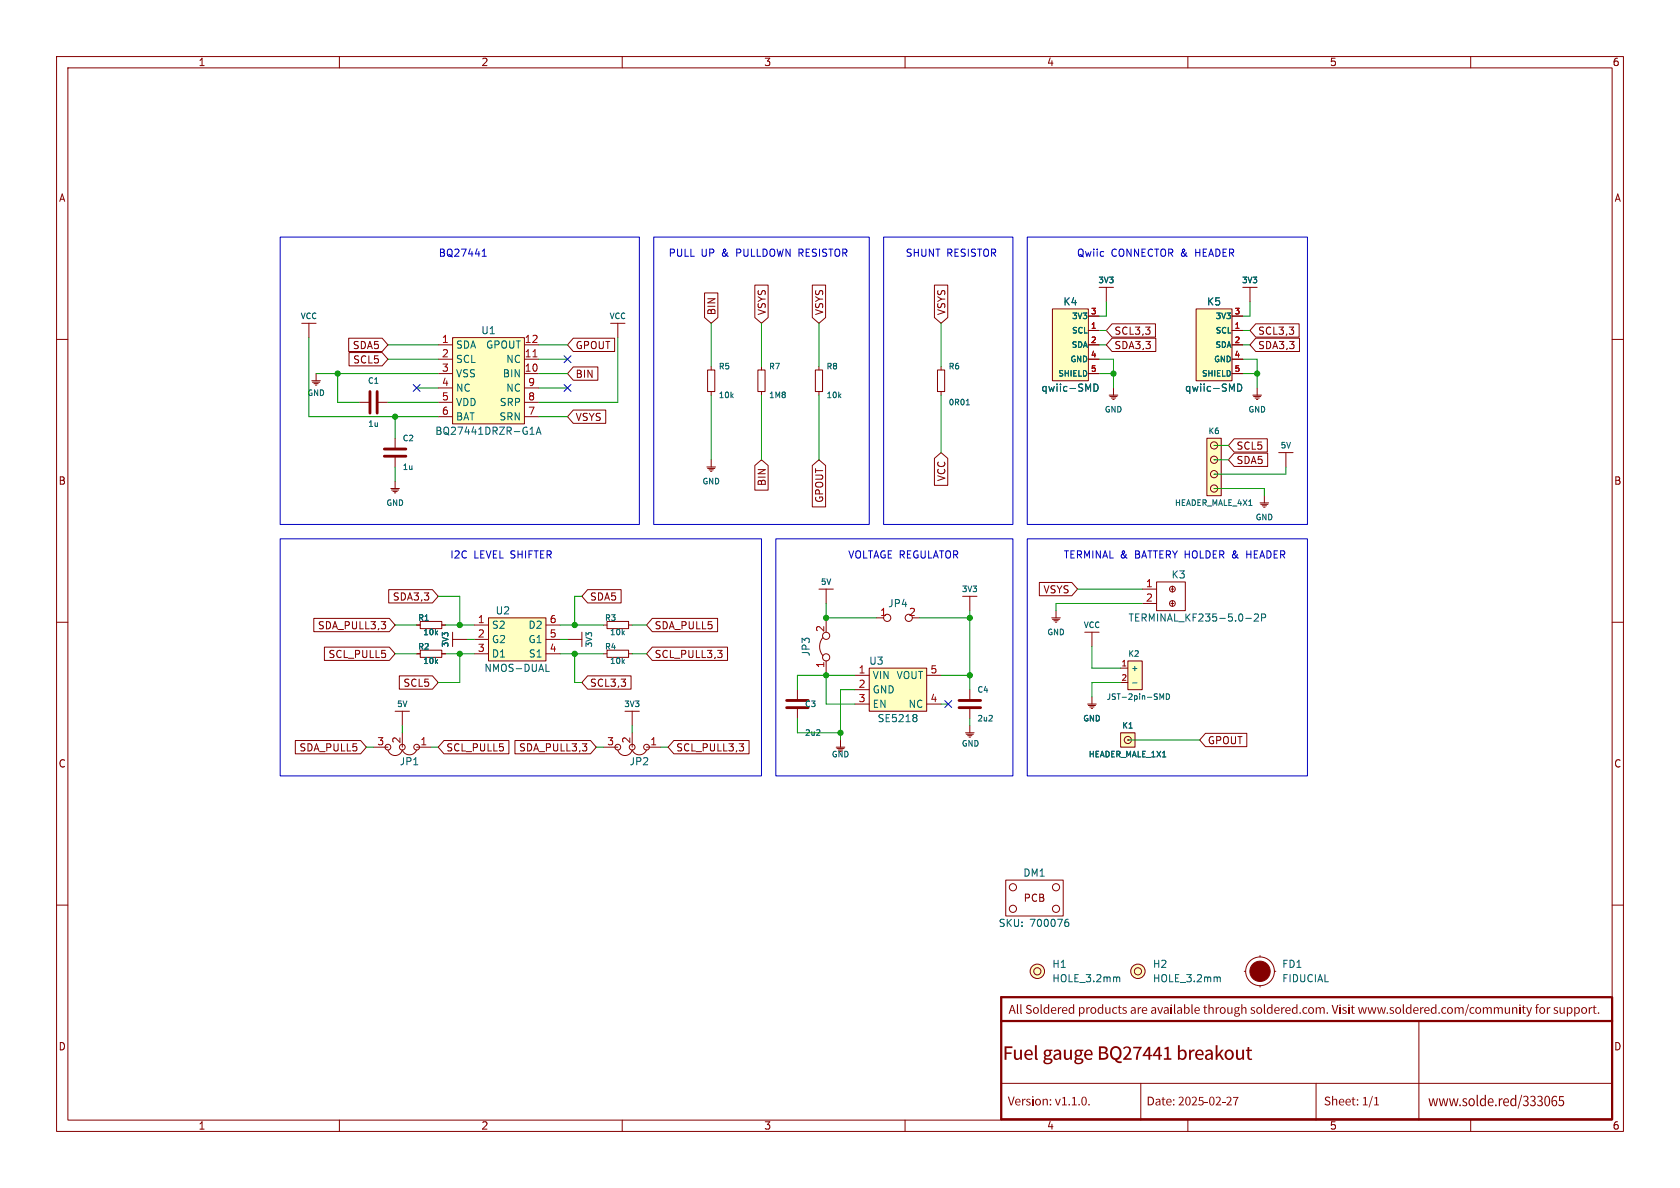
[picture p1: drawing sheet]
<svg xmlns="http://www.w3.org/2000/svg" width="297mm" height="210mm" viewBox="0 0 297 210" stroke-linecap="round" stroke-linejoin="round" font-family="sans-serif">
<g fill="none" stroke="#840000" stroke-width=".18">
<path d="M10 10h277v190h-277zM12 12h273v186h-273zM60 10v2M110 10v2M160 10v2M210 10v2M260 10v2M10 60h2M107.9 57.2h2.6M109.2 57.2v2.5M285 60h2M125.1 65.4h1.3v3.8h-1.3z"/>
<path d="M125.7 64.8v.6M125.7 69.2v.7M134 65.4h1.3v3.8h-1.3zM134.6 64.8v.6M134.6 69.2v.7M144.1 65.4h1.3v3.8h-1.3zM144.8 64.8v.6M144.8 69.2v.7M125 82.6h1.5M125.1 82.8h1.3M125.3 83.1h.8M125.6 83.3h.3"/>
<path d="M125.7 81.3v1.3M10 110h2M73.7 115.6h.6M74.3 114.9h3.8v1.3h-3.8zM78.1 115.6h.6M106.7 115.6h.6M106.7 110.5h.6M107.3 109.9h3.8v1.2h-3.8zM107.3 114.9h3.8v1.3h-3.8zM111.1 115.6h.7M111.1 110.5h.7M144.8 104.1h2.5"/>
<path d="M146 104.1v2.6M154.9 109.2h1.3M161.3 109.2h1.3M170.2 105.4h2.5M171.4 105.4v2.6M185.9 109.2h1.6M186.1 109.5h1.2M186.3 109.7h.8M186.6 110h.2M186.7 108v1.2M201.9 106.7h2.6M201.9 104.1h2.6"/>
<path d="M204.5 102.9h5v5.1h-5zM207 106.7h.5M207 104.1h.5M207.3 103.6v1M207.3 106.2v1M285 110h2M66 132.1h2.6M68.6 132.6a1.32 1.32 0 0 0 1.2 1 1.32 1.32 0 0 0 1.3-1 1.38 1.38 0 0 0 1.3 .8 1.38 1.38 0 0 0 1.3-.8M69.8 125.7h2.6M71.1 125.7v2.6M71.1 129.5v2.6M73.7 132.1h2.5"/>
<path d="M110.5 125.7h2.5M111.8 125.7v2.6M192.3 124.5h1.5M192.4 124.7h1.3M192.7 125h.7M192.9 125.2h.3M193 123.2v1.3M10 160h2M177.8 155.6h10.2v6.3h-10.2zM285 160h2M220 171.7h.2M222.8 168.9v.3"/>
<path d="M222.8 174.2v.3M225.3 171.7h.3M60 198v2M110 198v2M160 198v2M177 191.5h108M201.7 191.5v6.5M210 198v2M232.7 191.5v6.5M250.8 180.5v17.5M260 198v2"/>
<circle cx="156.8" cy="109.2" r=".63"/>
<circle cx="160.7" cy="109.2" r=".63"/>
<circle cx="207.3" cy="106.7" r=".51"/>
<circle cx="207.3" cy="104.1" r=".51"/>
<circle cx="68.6" cy="132.1" r=".51"/>
<circle cx="71.1" cy="132.1" r=".51"/>
<circle cx="73.7" cy="132.1" r=".51"/>
<circle cx="179.1" cy="156.8" r=".63"/>
<circle cx="186.7" cy="156.8" r=".63"/>
<circle cx="179.1" cy="160.7" r=".63"/>
<circle cx="183.4" cy="171.7" r=".63"/>
<circle cx="183.4" cy="171.7" r="1.27"/>
<circle cx="186.7" cy="160.7" r=".63"/>
<circle cx="201.2" cy="171.7" r=".63"/>
<circle cx="201.2" cy="171.7" r="1.27"/>
<circle cx="222.8" cy="171.7" r="2.54"/>
</g>
<path d="M284.8 176.3h-107.8v21.6h107.9M285 176.3v21.6M177 180.5h108" fill="none" stroke="#840000" stroke-width=".4"/>
<g fill="#ffffc2" stroke="#ffffc2" stroke-width=".18">
<circle cx="201.2" cy="171.7" r="1.27"/>
<circle cx="183.4" cy="171.7" r="1.27"/>
</g>
<path d="M220.2 109.3h1M221.8 108.7l.4-.2 .3 .4-.8 .9h.8M223 109.2l.6-.1 .2-.1-.1-.3-.7-.2v1.3M188.5 163h.3l.2 .2-.1 .5-.4 .1M188.8 162.5l-.3 .1M197.6 172.7l.4 .2v.7M215.4 172.7l.3 .2v.7" fill="none" stroke="#006464" stroke-width=".18"/>
<circle cx="222.8" cy="171.7" r="1.8" fill="#840000" stroke="#840000" stroke-width=".18"/>
<path d="M153.7 118.1h10.1v7.6h-10.1z" fill="#ffffc2"/>
<path d="M151.1 119.4h2.6M153.7 118.1h10.1v7.6h-10.1zM163.8 119.4h2.6M141 121.9v1.9M141 125.1v1.9M147.8 132.1h1.6M148 132.3h1.2M148.6 130.8v1.3M151.1 121.9h2.6M151.1 124.5h2.6M163.8 124.5h2.6" fill="none" stroke="#840000" stroke-width=".18"/>
<path d="M144.3 130h.6M144.9 129.1v.3M161.9 126.3l.2 .3-.2 .3 .2 .2v.2l-.2 .3" fill="none" stroke="#006464" stroke-width=".18"/>
<path d="M139.1 125.1h3.8M139.1 123.8h3.8" fill="none" stroke="#840000" stroke-width=".5"/>
<path d="M213.4 77.5h2.5v10.1h-2.5z" fill="#ffffc2"/>
<g fill="none" stroke="#840000" stroke-width=".18">
<path d="M213.4 77.5h2.5v10.1h-2.5zM214.6 78.7h.1M221.5 69.9h1.5M221.6 70.1h1.3M221.9 70.4h.7M222.1 70.6h.3M222.2 68.6v1.3M214.6 86.4h.1M214.6 83.8h.1M214.6 81.3h.1M226.1 80h2.5M227.3 80v2.6"/>
<circle cx="214.6" cy="78.7" r=".63"/>
<circle cx="214.6" cy="86.4" r=".63"/>
<circle cx="214.6" cy="81.3" r=".63"/>
<circle cx="214.6" cy="83.8" r=".63"/>
</g>
<path d="M186.1 54.6h6.3v12.7h-6.3z" fill="#ffffc2"/>
<g fill="none" stroke="#840000" stroke-width=".18">
<path d="M186.1 54.6h6.3v12.7h-6.3zM192.4 58.4h1.9M192.4 55.9h1.9M219.7 50.8h2.5M221 50.8v2.5M192.4 61h1.9M192.4 63.5h1.9M192.4 66h1.9M196.1 69.9h1.5M196.2 70.1h1.3M196.5 70.4h.7M196.7 70.6h.3"/>
<path d="M196.8 68.6v1.3M222.8 88.9h1.5M222.9 89.2h1.3M223.1 89.4h.8M223.4 89.7h.2M223.5 87.6v1.3M100.3 113h2.6M102.9 111.8v2.5M145.5 112.7a2.55 2.55 0 0 0 0 3.2M146 109.2v2.6M146 116.8v2.6"/>
<circle cx="146" cy="116.2" r=".63"/>
<circle cx="146" cy="112.4" r=".63"/>
</g>
<path d="M193.4 67.9a.64 .64 0 0 1 .7 .6 .64 .64 0 0 1-.7 .7z" fill="none" stroke="#006464" stroke-width=".18"/>
<path d="M211.5 54.6h6.3v12.7h-6.3z" fill="#ffffc2"/>
<g fill="none" stroke="#840000" stroke-width=".18">
<path d="M194.3 50.8h2.5M195.6 50.8v2.5M211.5 54.6h6.3v12.7h-6.3zM217.8 58.4h1.9M217.8 55.9h1.9M217.8 61h1.9M217.8 63.5h1.9M217.8 66h1.9M170.7 129.5h1.5M170.8 129.8h1.3M171.1 130h.7M171.3 130.3h.3"/>
<path d="M171.4 121.9v1.9M171.4 125.1v1.9M171.4 128.3v1.2"/>
</g>
<path d="M218.8 67.9a.64 .64 0 0 1 .7 .6 .64 .64 0 0 1-.7 .7zM174.8 127.5h.6M175.4 126.5v.4" fill="none" stroke="#006464" stroke-width=".18"/>
<path d="M169.5 125.1h3.9M169.5 123.8h3.9" fill="none" stroke="#840000" stroke-width=".5"/>
<path d="M80 59.7h12.7v15.2h-12.7z" fill="#ffffc2"/>
<g fill="none" stroke="#840000" stroke-width=".18">
<path d="M80 59.7h12.7v15.2h-12.7zM55.1 67.3h1.5M55.2 67.6h1.3M55.5 67.8h.8M55.8 68.1h.2M55.9 66v1.3M63.5 71.1h1.9M66.7 71.1h1.9M69.8 77.5v1.9M77.5 61h2.5M77.5 66h2.5M77.5 63.5h2.5"/>
<path d="M77.5 68.6h2.5M77.5 71.1h2.5M77.5 73.7h2.5M92.7 61h2.5M92.7 66h2.5M92.7 63.5h2.5M92.7 68.6h2.5M92.7 71.1h2.5M92.7 73.7h2.5M69.1 86.4h1.5M69.2 86.6h1.3M69.5 86.9h.7"/>
<path d="M69.7 87.1h.3M69.8 80.7v1.9M69.8 85.1v1.3M106.7 132.1h2.5M109.2 132.6a1.32 1.32 0 0 0 1.3 1 1.32 1.32 0 0 0 1.3-1 1.38 1.38 0 0 0 1.2 .8 1.38 1.38 0 0 0 1.3-.8M111.8 129.5v2.6M114.3 132.1h2.5"/>
<circle cx="109.2" cy="132.1" r=".51"/>
<circle cx="111.8" cy="132.1" r=".51"/>
<circle cx="114.3" cy="132.1" r=".51"/>
</g>
<path d="M94.2 63.1h.7" fill="none" stroke="#a90000" stroke-width=".18"/>
<path d="M93.7 76.8h.7M93.9 75.7l.2-.2v1.3M94.8 76.8l.4-1.3 .4 1.3M94.9 76.4h.6" fill="none" stroke="#006464" stroke-width=".18"/>
<path d="M65.4 69.2v3.8M66.7 69.2v3.8M67.9 79.4h3.9M67.9 80.6h3.9" fill="none" stroke="#840000" stroke-width=".5"/>
<path d="M199.4 116.8h2.5v5.1h-2.5z" fill="#ffffc2"/>
<path d="M53.3 57.2h2.6M54.6 57.2v2.5M165.7 65.4h1.3v3.8h-1.3zM166.4 64.8v.6M166.4 69.2v.7M198.1 118.1h1.3M199.4 116.8h2.5v5.1h-2.5zM198.1 120.7h1.3" fill="none" stroke="#840000" stroke-width=".18"/>
<path d="M170.8 71.6h.6M200.2 120.7h.8M205 122.6l.4 .8 .3-.8v1M206.2 122.6a.51 .51 0 0 1 .6 .5 .51 .51 0 0 1-.6 .5z" fill="none" stroke="#006464" stroke-width=".18"/>
<path d="M198.1 129.5h2.6v2.6h-2.6z" fill="#ffffc2"/>
<g fill="none" stroke="#840000" stroke-width=".18">
<path d="M73.7 110.5h.6M74.3 109.9h3.8v1.2h-3.8zM78.1 110.5h.6M80 111.8v2.5M80 113h2.5M198.1 129.5h2.6v2.6h-2.6zM199.4 130.8h.1"/>
<circle cx="199.4" cy="130.8" r=".63"/>
</g>
<path d="M86.4 109.2h10.1v7.6h-10.1z" fill="#ffffc2"/>
<g fill="none" stroke="#840000" stroke-width=".18">
<path d="M61.6 59.8h6l1 1.2-1 1.1h-6zM101.3 59.8h7.4v2.3h-7.4l-1-1.1zM124.6 51.8h2.3v4.3l-1.2 1.1-1.1-1.1zM133.4 50.4h2.4v5.7l-1.2 1.1-1.2-1.1zM143.6 50.4h2.4v5.7l-1.2 1.1-1.2-1.1zM165.2 50.4h2.3v5.7l-1.1 1.1-1.2-1.1zM192.4 58.4h1.9M192.4 55.9h1.9M196.6 57.2h7.7v2.4h-7.7l-1-1.2zM196.6 59.8h7.7v2.3h-7.7l-1-1.1zM217.8 58.4h1.9M217.8 55.9h1.9"/>
<path d="M222 57.2h7.7v2.4h-7.7l-1-1.2zM222 59.8h7.7v2.3h-7.7l-1-1.1zM61.7 62.3h5.9l1 1.2-1 1.2h-5.9zM101.3 64.9h4.4v2.3h-4.4l-1-1.2zM101.3 72.5h5.8v2.3h-5.8l-1-1.1zM192.4 61h1.9M192.4 63.5h1.9M192.4 66h1.9M217.8 61h1.9M217.8 63.5h1.9M217.8 66h1.9M218.2 77.6h5.8v2.3h-5.8l-1-1.2z"/>
<path d="M133.4 82.3l1.2-1 1.2 1v4.3h-2.4zM143.6 82.3l1.2-1 1.2 1v7.3h-2.4zM165.2 81l1.2-1 1.1 1v4.8h-2.3zM218.2 80.1h5.9v2.4h-5.9l-1-1.2zM55.5 109.3h13.3l1 1.2-1 1.2h-13.3zM57.3 114.4h11.5l1 1.2-1 1.1h-11.5zM67.4 109.9h.8l-.4 .5M68.1 110.5v.5M68.7 104.2h7.8l1 1.2-1 1.2h-7.8zM70.6 119.5h5.9l1 1.2-1 1.1h-5.9zM73.7 110.5h.6M73.7 115.6h.6"/>
<path d="M78.1 110.5h.6M78.1 115.6h.6M83.8 110.5h2.6M83.8 113h2.6M83.8 115.6h2.6M86.4 109.2h10.1v7.6h-10.1zM96.5 110.5h2.6M96.5 113h2.6M96.5 115.6h2.6M103.9 119.5h7.7v2.3h-7.7l-1-1.1zM103.9 104.2h5.9v2.4h-5.9l-1-1.2zM115.3 114.4h13.3v2.3h-13.3l-1-1.1z"/>
<path d="M115.3 109.3h11.6v2.4h-11.6l-1-1.2zM126.9 115h.7l-.4 .5M127.4 115.5l.2 .2v.3l-.2 .2M183.7 103h5.8l1 1.1-1 1.2h-5.8zM191.8 111.8h2.5M193 111.8v2.5M52.2 130.9h11.6l1 1.2-1 1.2h-11.6zM78.5 130.9h11.5v2.4h-11.5l-1-1.2zM91 130.9h13.4l1 1.2-1 1.2h-13.4zM102.9 131.5h.8l-.4 .5M103.7 132.1v.5M119.1 130.9h13.3v2.4h-13.3l-1-1.2z"/>
<path d="M130.7 131.5h.8l-.5 .5M131.2 132l.3 .2v.3l-.3 .3M199.4 130.8h.1M213.1 129.6h7.3v2.4h-7.3l-1-1.2z"/>
</g>
<path d="M193.4 67.9a.64 .64 0 0 1 .7 .6 .64 .64 0 0 1-.7 .7zM218.8 67.9a.64 .64 0 0 1 .7 .6 .64 .64 0 0 1-.7 .7zM96.5 118.7h.6" fill="none" stroke="#006464" stroke-width=".18"/>
<path d="M49.5 41.9h63.5v50.8h-63.5zM85.3 45.3h.7M85.3 44.4l.3-.4v1.3M115.6 41.9h38.1v50.8h-38.1zM156.2 41.9h22.9v50.8h-22.9zM181.6 41.9h49.5v50.8h-49.5zM49.5 95.3h85.1v41.9h-85.1zM137.2 95.3h41.9v41.9h-41.9zM181.6 95.3h49.5v41.9h-49.5zM220.4 97.4v1.2M220.4 98h.7" fill="none" stroke="#0000c2" stroke-width=".18"/>
<g fill="none" stroke="#009600" stroke-width=".18">
<path d="M54.6 59.7v14h22.9M109.2 59.7v11.4h-14M125.7 57.2v7.6M134.6 57.2v7.6M144.8 57.2v7.6M166.4 57.2v7.6M194.3 58.4h1.3M195.6 53.3v2.6h-1.3M219.7 58.4h1.3M221 53.3v2.6h-1.3M55.9 66h21.6M59.7 66v5.1h3.8"/>
<path d="M68.6 71.1h8.9M68.6 61h8.9M68.6 63.5h8.9M69.8 73.7v3.8M73.7 68.6h3.8M95.2 61h5.1M95.2 68.6h5.1M95.2 73.7h5.1M95.2 63.5h5.1M95.2 66h5.1M125.7 69.9v11.4M134.6 69.9v11.4"/>
<path d="M144.8 69.9v11.4M166.4 69.9v10.1M194.3 61h1.3M194.3 63.5h2.5v5.1M194.3 66h2.5M214.6 78.7h2.6M219.7 61h1.3M219.7 63.5h2.5v5.1M219.7 66h2.5M69.8 82.6v2.5M214.6 86.4h8.9v1.2M214.6 81.3h2.6"/>
<path d="M227.3 82.6v1.2h-12.7M69.8 115.6h3.9M69.8 110.5h3.9M77.5 105.4h3.8v5.1M78.7 115.6h5.1M78.7 110.5h5.1M81.3 115.6v5.1h-3.8M82.5 113h1.3M99.1 115.6h7.6M99.1 110.5h7.6M99.1 113h1.2M101.6 115.6v5.1h1.3"/>
<path d="M102.9 105.4h-1.3v5.1M111.8 115.6h2.5M111.8 110.5h2.5M146 106.7v2.5h8.9M146 119.4v5.1h5.1M151.1 119.4h-10.1v2.5M162.6 109.2h8.8M166.4 119.4h5M171.4 108v13.9M190.5 104.1h11.4M193 114.3v3.8h5.1M201.9 106.7h-15.2v1.3"/>
<path d="M64.8 132.1h1.2M71.1 128.3v1.2M76.2 132.1h1.3M105.4 132.1h1.3M111.8 128.3v1.2M116.8 132.1h1.3M141 127v2.5h7.6M151.1 121.9h-2.5v8.9M166.4 124.5h1.2M171.4 127v1.3M198.1 120.7h-5.1v2.5M199.4 130.8h12.7"/>
</g>
<path d="M73.1 68l1.2 1.2M74.3 68l-1.2 1.2M99.7 62.9l1.2 1.2M99.7 68l1.2 1.2M100.9 62.9l-1.2 1.2M100.9 68l-1.2 1.2M167 123.9l1.2 1.2M168.2 123.9l-1.2 1.2" fill="none" stroke="#000084" stroke-width=".18"/>
<g fill="#009600" stroke="#009600" stroke-width=".18">
<circle cx="196.8" cy="66" r=".46"/>
<circle cx="101.6" cy="110.5" r=".46"/>
<circle cx="101.6" cy="115.6" r=".46"/>
<circle cx="146" cy="119.4" r=".46"/>
<circle cx="146" cy="109.2" r=".46"/>
<circle cx="148.6" cy="129.5" r=".46"/>
<circle cx="81.3" cy="110.5" r=".46"/>
<circle cx="81.3" cy="115.6" r=".46"/>
<circle cx="171.4" cy="109.2" r=".46"/>
<circle cx="171.4" cy="119.4" r=".46"/>
<circle cx="59.7" cy="66" r=".46"/>
<circle cx="69.8" cy="73.7" r=".46"/>
<circle cx="222.2" cy="66" r=".46"/>
</g>
<text font-size="3.5" fill="#840000" x="177.3" y="188.6">FuelgaugeBQ27441breakout</text>
<text font-size="2.8" fill="#840000" x="252.5" y="196.5">www.solde.red/333065</text>
<g font-size="2.3" fill="#840000">
<text x="178.3" y="180">AllSolderedproductsareavailablethrough soldered.com.Visitwww.soldered.com/communityfor support.</text>
<text x="178.2" y="196.2">Version:v1.1.0.</text>
<text x="202.7" y="196.2">Date:2025-02-27</text>
<text x="234" y="196.2">Sheet:1/1</text>
</g>
<g font-size="1.8" fill="#840000">
<text x="35" y="11.9">1</text>
<text x="85" y="11.9">2</text>
<text x="135" y="11.9">3</text>
<text x="185" y="11.9">4</text>
<text x="235" y="11.9">5</text>
<text x="285" y="11.9">6</text>
<text x="10.3" y="35.9">A</text>
<text x="285.3" y="35.9">A</text>
<text x="126.7" y="55.8" transform="rotate(-90 126.7 55.8)">BIN</text>
<text x="135.6" y="55.8" transform="rotate(-90 135.6 55.8)">VSYS</text>
<text x="145.7" y="55.8" transform="rotate(-90 145.7 55.8)">VSYS</text>
<text x="167.3" y="55.8" transform="rotate(-90 167.3 55.8)">VSYS</text>
<text x="196.9" y="59.4">SCL3,3</text>
<text x="222.3" y="59.4">SCL3,3</text>
<text x="62.3" y="61.9">SDA5</text>
<text x="62.3" y="64.5">SCL5</text>
<text x="101.7" y="61.9">GPOUT</text>
<text x="196.9" y="61.9">SDA3,3</text>
<text x="222.3" y="61.9">SDA3,3</text>
<text x="101.7" y="67">BIN</text>
<text x="101.7" y="74.6">VSYS</text>
<text x="218.5" y="79.7">SCL5</text>
<text x="218.5" y="82.2">SDA5</text>
<text x="10.3" y="85.9">B</text>
<text x="135.6" y="86" transform="rotate(-90 135.6 86)">BIN</text>
<text x="145.7" y="89" transform="rotate(-90 145.7 89)">GPOUT</text>
<text x="167.3" y="85.2" transform="rotate(-90 167.3 85.2)">VCC</text>
<text x="285.3" y="85.9">B</text>
<text x="69.3" y="106.4">SDA3,3</text>
<text x="104.2" y="106.4">SDA5</text>
<text x="184.4" y="105.1">VSYS</text>
<text x="56.1" y="111.4">SDA_PULL3,3</text>
<text x="115.6" y="111.4">SDA_PULL5</text>
<text x="58" y="116.5">SCL_PULL5</text>
<text x="115.6" y="116.5">SCL_PULL3,3</text>
<text x="71.2" y="121.6">SCL5</text>
<text x="104.2" y="121.6">SCL3,3</text>
<text x="213.4" y="131.8">GPOUT</text>
<text x="10.3" y="135.9">C</text>
<text x="52.8" y="133">SDA_PULL5</text>
<text x="78.8" y="133">SCL_PULL5</text>
<text x="91.7" y="133">SDA_PULL3,3</text>
<text x="119.4" y="133">SCL_PULL3,3</text>
<text x="285.3" y="135.9">C</text>
<text x="180.9" y="159.6">PCB</text>
<text x="10.3" y="185.9">D</text>
<text x="285.3" y="185.9">D</text>
<text x="35" y="199.9">1</text>
<text x="85" y="199.9">2</text>
<text x="135" y="199.9">3</text>
<text x="185" y="199.9">4</text>
<text x="235" y="199.9">5</text>
<text x="285" y="199.9">6</text>
</g>
<g font-size="1.8" fill="#0000c2">
<text x="77.5" y="45.5">BQ27441</text>
<text x="118.1" y="45.5">PULL</text>
<text x="123.9" y="45.5">UP</text>
<text x="127.7" y="45.5">&amp;</text>
<text x="130.5" y="45.5">PULLDOWN RESISTOR</text>
<text x="160" y="45.5">SHUNT</text>
<text x="167.4" y="45.5">RESISTOR</text>
<text x="190.3" y="45.5">Qwiic</text>
<text x="196.4" y="45.5">CONNECTOR &amp;</text>
<text x="211.6" y="45.5">HEADER</text>
<text x="79.5" y="98.8">I2C</text>
<text x="83.8" y="98.8">LEVEL SHIFTER</text>
<text x="149.9" y="98.8">VOLTAGE REGULATOR</text>
<text x="188" y="98.8">TERMINAL &amp;</text>
<text x="200.8" y="98.8">BATTERY HOLDER &amp;</text>
<text x="221" y="98.8">HEADER</text>
</g>
<g font-size="1.8" fill="#006464">
<text x="85" y="59.3">U1</text>
<text x="187.9" y="54.2">K4</text>
<text x="213.3" y="54.2">K5</text>
<text x="80.5" y="61.8">SDA</text>
<text x="80.5" y="64.4">SCL</text>
<text x="85.8" y="61.8">GPOUT</text>
<text x="89.4" y="64.4">NC</text>
<text x="80.5" y="66.9">VSS</text>
<text x="80.5" y="69.4">NC</text>
<text x="80.5" y="72">VDD</text>
<text x="88.2" y="72">SRP</text>
<text x="88.8" y="66.9">BIN</text>
<text x="89.4" y="69.4">NC</text>
<text x="184" y="69.4">qwiic-SMD</text>
<text x="209.4" y="69.4">qwiic-SMD</text>
<text x="76.9" y="77.1">BQ27441DRZR-G1A</text>
<text x="80.5" y="74.5">BAT</text>
<text x="88.2" y="74.5">SRN</text>
<text x="156.9" y="107.5">JP4</text>
<text x="207" y="102.5">K3</text>
<text x="86.9" y="111.4">S2</text>
<text x="86.9" y="113.9">G2</text>
<text x="87.5" y="108.8">U2</text>
<text x="93.3" y="113.9">G1</text>
<text x="93.3" y="111.4">D2</text>
<text x="199.4" y="110.1">TERMINAL_KF235-5.0-2P</text>
<text x="85.5" y="119">NMOS-DUAL</text>
<text x="86.9" y="116.4">D1</text>
<text x="93.4" y="116.4">S1</text>
<text x="143.4" y="116.1" transform="rotate(-90 143.4 116.1)">JP3</text>
<text x="153.6" y="117.7">U3</text>
<text x="154.2" y="120.2">VIN</text>
<text x="154.2" y="122.8">GND</text>
<text x="154.2" y="125.3">EN</text>
<text x="158.4" y="120.2">VOUT</text>
<text x="160.5" y="125.3">NC</text>
<text x="155" y="127.9">SE5218</text>
<text x="70.6" y="135.5">JP1</text>
<text x="111.2" y="135.5">JP2</text>
<text x="180.8" y="155.2">DM1</text>
<text x="176.5" y="164.1">SKU:</text>
<text x="182" y="164.1">700076</text>
<text x="185.9" y="173.8">HOLE_3.2mm</text>
<text x="185.9" y="171.3">H1</text>
<text x="203.7" y="173.8">HOLE_3.2mm</text>
<text x="203.7" y="171.3">H2</text>
<text x="226.6" y="171.3">FD1</text>
<text x="226.6" y="173.8">FIDUCIAL</text>
</g>
<g font-size="1.8" fill="#a90000">
<text x="78" y="60.7">1</text>
<text x="78" y="63.2">2</text>
<text x="78" y="65.8">3</text>
<text x="92.7" y="65.8">10</text>
<text x="92.7" y="63.2">11</text>
<text x="92.7" y="60.7">12</text>
<text x="78" y="68.3">4</text>
<text x="78" y="70.9">5</text>
<text x="93.3" y="70.9">8</text>
<text x="93.3" y="68.3">9</text>
<text x="78" y="73.4">6</text>
<text x="93.3" y="73.4">7</text>
<text x="202.5" y="103.9">1</text>
<text x="202.5" y="106.4">2</text>
<text x="84.4" y="110.2">1</text>
<text x="84.4" y="112.8">2</text>
<text x="97.1" y="112.8">5</text>
<text x="97.1" y="110.2">6</text>
<text x="145.8" y="111.8" transform="rotate(-90 145.8 111.8)">2</text>
<text x="155.5" y="109">1</text>
<text x="160.6" y="109">2</text>
<text x="84.4" y="115.3">3</text>
<text x="97.1" y="115.3">4</text>
<text x="145.8" y="118.2" transform="rotate(-90 145.8 118.2)">1</text>
<text x="151.7" y="119.1">1</text>
<text x="164.4" y="119.1">5</text>
<text x="151.7" y="121.7">2</text>
<text x="151.7" y="124.2">3</text>
<text x="164.4" y="124.2">4</text>
<text x="66.6" y="131.8">3</text>
<text x="70.9" y="131.5" transform="rotate(-90 70.9 131.5)">2</text>
<text x="74.2" y="131.8">1</text>
<text x="107.2" y="131.8">3</text>
<text x="111.5" y="131.5" transform="rotate(-90 111.5 131.5)">2</text>
<text x="114.9" y="131.8">1</text>
</g>
<g font-size="1.4" fill="#006464">
<text x="194.1" y="50.3">3V3</text>
<text x="219.5" y="50.3">3V3</text>
<text x="53.1" y="56.6">VCC</text>
<text x="107.7" y="56.6">VCC</text>
<text x="189.4" y="59.1">SCL</text>
<text x="189.4" y="56.6">3V3</text>
<text x="214.8" y="59.1">SCL</text>
<text x="214.8" y="56.6">3V3</text>
<text x="127" y="65.5">R5</text>
<text x="135.8" y="65.5">R7</text>
<text x="146" y="65.5">R8</text>
<text x="167.6" y="65.5">R6</text>
<text x="189.1" y="64.2">GND</text>
<text x="189.3" y="61.7">SDA</text>
<text x="214.5" y="64.2">GND</text>
<text x="214.7" y="61.7">SDA</text>
<text x="54.2" y="70.2">GND</text>
<text x="64.9" y="68">C1</text>
<text x="127" y="70.6">10k</text>
<text x="135.8" y="70.6">1M8</text>
<text x="146" y="70.6">10k</text>
<text x="167.6" y="71.8">0R01</text>
<text x="187" y="66.8">SHIELD</text>
<text x="212.4" y="66.8">SHIELD</text>
<text x="65" y="75.7">1u</text>
<text x="195.2" y="73.1">GND</text>
<text x="213.5" y="76.9">K6</text>
<text x="220.6" y="73.1">GND</text>
<text x="71.1" y="78.2">C2</text>
<text x="71.1" y="83.3">1u</text>
<text x="226.3" y="79.5">5V</text>
<text x="68.2" y="89.6">GND</text>
<text x="124.1" y="85.8">GND</text>
<text x="207.6" y="89.6">HEADER_MALE_4X1</text>
<text x="221.9" y="92.2">GND</text>
<text x="145" y="103.6">5V</text>
<text x="169.9" y="104.9">3V3</text>
<text x="73.8" y="109.9">R1</text>
<text x="74.7" y="112.5">10k</text>
<text x="106.8" y="109.9">R3</text>
<text x="107.7" y="112.5">10k</text>
<text x="185" y="112.5">GND</text>
<text x="191.5" y="111.2">VCC</text>
<text x="73.8" y="115">R2</text>
<text x="74.7" y="117.6">10k</text>
<text x="79.5" y="114.5" transform="rotate(-90 79.5 114.5)">3V3</text>
<text x="104.9" y="114.5" transform="rotate(-90 104.9 114.5)">3V3</text>
<text x="106.8" y="115">R4</text>
<text x="107.7" y="117.6">10k</text>
<text x="199.3" y="116.3">K2</text>
<text x="199.9" y="118.8">+</text>
<text x="70.1" y="125.2">5V</text>
<text x="110.3" y="125.2">3V3</text>
<text x="142.2" y="125.2">C3</text>
<text x="172.7" y="122.6">C4</text>
<text x="195.5" y="123.9">JST-2pin-SMD</text>
<text x="142.2" y="130.3">2u2</text>
<text x="172.7" y="127.7">2u2</text>
<text x="191.4" y="127.7">GND</text>
<text x="198.3" y="129">K1</text>
<text x="146.9" y="134.1">GND</text>
<text x="169.9" y="132.2">GND</text>
<text x="192.4" y="134.1">HEADER_MALE_1X1</text>
</g>
<g font-size="1.4" fill="#a90000">
<text x="192.8" y="58.2">1</text>
<text x="192.8" y="55.6">3</text>
<text x="218.2" y="58.2">1</text>
<text x="218.2" y="55.6">3</text>
<text x="192.8" y="60.7">2</text>
<text x="192.8" y="63.2">4</text>
<text x="192.8" y="65.8">5</text>
<text x="218.2" y="60.7">2</text>
<text x="218.2" y="63.2">4</text>
<text x="218.2" y="65.8">5</text>
<text x="198.2" y="117.9">1</text>
<text x="198.2" y="120.4">2</text>
</g>
</svg>
